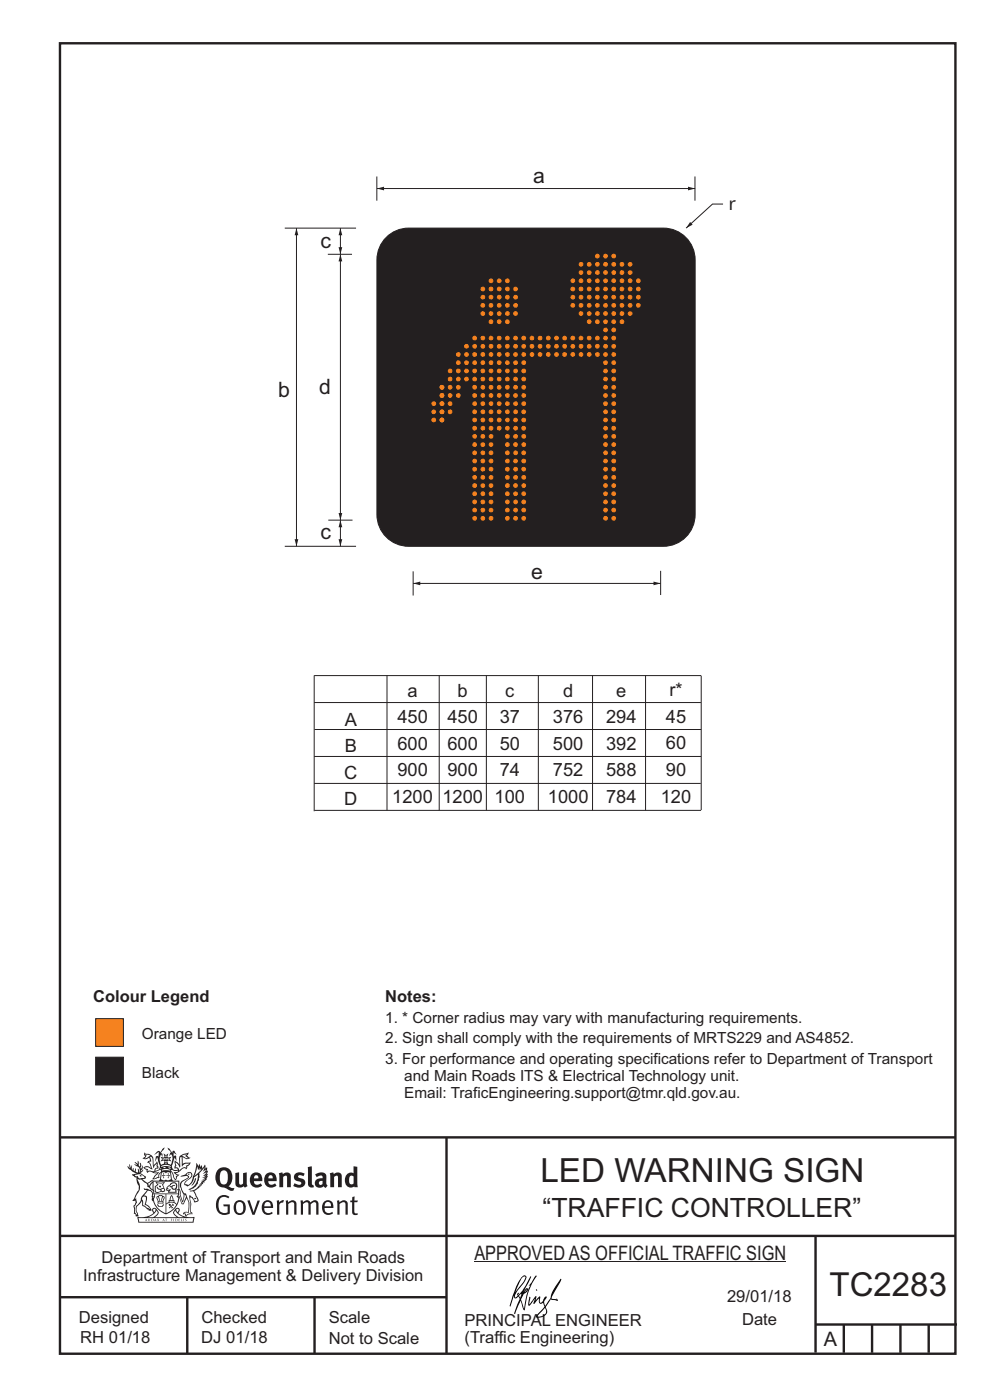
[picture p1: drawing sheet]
<svg xmlns="http://www.w3.org/2000/svg" width="210mm" height="297mm" viewBox="0 0 210 297" stroke-linecap="round" stroke-linejoin="round" font-family="sans-serif">
<g fill="none" stroke="#231f20" stroke-width=".51">
<path d="M12.7 9.2h190v278h-190zM12.7 241.3h190M94.7 241.4v45.8M12.7 275.2h82M12.7 262.2h190.1M39.7 275.2v12M66.7 275.2v12M173 262.1v24.9M173 281h30M179 281v6M185 281v6M191 281v6"/>
<path d="M197 281v6"/>
</g>
<g fill="#231f20">
<path d="M47 248.4a2.55 2.55 0 0 0 0 2.7l.3 .2a.81 .81 0 0 0 1-1v-.5a1.04 1.04 0 0 0-1.1-1.5zM46.3 248.1a1.82 1.82 0 0 1 2.1-.2 1.82 1.82 0 0 1 .9 1.8 2.29 2.29 0 0 1-.8 2l.7 .3h.5l-.2 .6a2.87 2.87 0 0 1-2-.7 2.12 2.12 0 0 1-1.7-3.1z" fill-rule="evenodd"/>
<path d="M49.9 248.9l.8-.2v2a.46 .46 0 0 0 .3 .6 .46 .46 0 0 0 .6-.3v-2.1l.7-.2v2.4l.2 .5-.5 .3-.3-.3a1.02 1.02 0 0 1-1.2 .3 1.02 1.02 0 0 1-.6-1.1z" fill-rule="evenodd"/>
<path d="M54 249.5l-.1 .5h.9a.49 .49 0 0 0-.2-.6 .49 .49 0 0 0-.6 .1zM53.4 249.1a1.34 1.34 0 0 1 1.6-.2 1.34 1.34 0 0 1 .6 1.5v.2h-1.7a.77 .77 0 0 0 .5 .8 .77 .77 0 0 0 .9-.4l.3 .5a1.59 1.59 0 0 1-2 .2 1.59 1.59 0 0 1-.5-2.1z" fill-rule="evenodd"/>
<path d="M57 249.5l-.1 .5h1a.49 .49 0 0 0-.2-.6 .49 .49 0 0 0-.7 .1zM56.4 249.1a1.34 1.34 0 0 1 1.6-.2 1.34 1.34 0 0 1 .7 1.5v.2h-1.8a.77 .77 0 0 0 .5 .8 .77 .77 0 0 0 .9-.4l.4 .5a1.59 1.59 0 0 1-2.1 .2 1.59 1.59 0 0 1-.5-2.1z" fill-rule="evenodd"/>
<path d="M59.2 248.9l.7-.2 .1 .4a.95 .95 0 0 1 1-.3 .95 .95 0 0 1 .7 .8v2.3h-.8v-2.3a.46 .46 0 0 0-.8 .1v2.2h-.8z" fill-rule="evenodd"/>
<path d="M62.6 249.1a1.75 1.75 0 0 1 2-.1l-.2 .5-.6-.2a.43 .43 0 0 0-.6 .3l.4 .3a1.04 1.04 0 0 1 1.2 1.1 1.04 1.04 0 0 1-1.4 1l-1.2-.4 .3-.6 1 .4 .4-.4a.88 .88 0 0 0-1-.5l-.4-.2-.1-.4z" fill-rule="evenodd"/>
<path d="M65.3 247.6l.8-.2 .1 3.8 .3 .2 .1 .4a.88 .88 0 0 1-1 0 .88 .88 0 0 1-.3-1z" fill-rule="evenodd"/>
<path d="M67.8 250.6a.43 .43 0 0 0-.1 .7 .43 .43 0 0 0 .7-.1v-.7zM66.8 249.1a1.7 1.7 0 0 1 2.4 .1v1.9l.3 .4-.4 .5-.5-.4a1.03 1.03 0 0 1-1.7-.1 1.03 1.03 0 0 1 .8-1.5h.7v-.4a.8 .8 0 0 0-1.2 .1z" fill-rule="evenodd"/>
<path d="M70 248.9l.7-.2 .1 .4a.95 .95 0 0 1 1-.3 .95 .95 0 0 1 .7 .8v2.3h-.8v-2.3a.46 .46 0 0 0-.8 .1v2.2h-.8z" fill-rule="evenodd"/>
<path d="M74.3 249.5a1.48 1.48 0 0 0 0 1.7h.5l.2-.1v-1.5l-.3-.2zM75 247.4l.8 .1 .1 4.4h-.7l-.1-.2a1.26 1.26 0 0 1-1.4 0 1.26 1.26 0 0 1-.5-1.3 1.29 1.29 0 0 1 .4-1.4 1.29 1.29 0 0 1 1.4-.1z" fill-rule="evenodd"/>
<path d="M46.4 253.9a1.72 1.72 0 0 1 2.3 0l-.3 .3a1.24 1.24 0 0 0-1.4-.2 1.24 1.24 0 0 0-.6 1.4 1.49 1.49 0 0 0 1.2 1.9l.7-.1v-1.3h-.8l-.1-.4h1.3v1.9a1.93 1.93 0 0 1-2.2 0 1.93 1.93 0 0 1-.7-2.2l.2-.8z" fill-rule="evenodd"/>
<path d="M50.4 255.1a1.65 1.65 0 0 0 .2 2.2 .99 .99 0 0 0 1-1.4 .78 .78 0 0 0-.4-.8 .78 .78 0 0 0-.8 0zM50 254.9a1.33 1.33 0 0 1 1.6-.1 1.33 1.33 0 0 1 .5 1.4 1.31 1.31 0 0 1-1.3 1.6 1.31 1.31 0 0 1-1.2-1.6v-.6z" fill-rule="evenodd"/>
<path d="M52.5 254.7l.4-.1 .9 2.6 .8-2.5h.5l-1.1 3h-.5z" fill-rule="evenodd"/>
<path d="M56.3 255.2l-.2 .7h1.3a.7 .7 0 0 0-.3-.8 .7 .7 0 0 0-.8 .1zM55.9 255a1.22 1.22 0 0 1 1.5-.2 1.22 1.22 0 0 1 .5 1.5h-1.8a.93 .93 0 0 0 .5 1 .93 .93 0 0 0 1.1-.2l.2 .3a1.43 1.43 0 0 1-1.8 .1 1.43 1.43 0 0 1-.6-1.7z" fill-rule="evenodd"/>
<path d="M58.7 254.7l.4-.1 .1 .5 .4-.4 .6-.1-.2 .5a.66 .66 0 0 0-.8 .7v1.9h-.4z" fill-rule="evenodd"/>
<path d="M60.6 254.7l.4-.1 .1 .5a.94 .94 0 0 1 1-.5 .94 .94 0 0 1 .8 .8v2.3h-.5l-.1-2.5a.81 .81 0 0 0-1.2 .3v2.2h-.4z" fill-rule="evenodd"/>
<path d="M63.7 254.7l.5-.1 .1 .5 .4-.3a.78 .78 0 0 1 1.1 .3 .9 .9 0 0 1 1-.5 .9 .9 0 0 1 .8 .8v2.3h-.5l-.1-2.5a.67 .67 0 0 0-1.1 .3v2.2h-.5v-2.4l-.4-.3-.7 .4v2.3h-.5z" fill-rule="evenodd"/>
<path d="M69 255.2l-.1 .7h1.3a.7 .7 0 0 0-.3-.8 .7 .7 0 0 0-.9 .1zM68.7 255a1.22 1.22 0 0 1 1.5-.2 1.22 1.22 0 0 1 .5 1.5h-1.8a.93 .93 0 0 0 .4 1 .93 .93 0 0 0 1.2-.2l.1 .3a1.44 1.44 0 0 1-1.7 .1 1.44 1.44 0 0 1-.6-1.7z" fill-rule="evenodd"/>
<path d="M71.4 254.7l.5-.1 .1 .5a.94 .94 0 0 1 1-.5 .94 .94 0 0 1 .8 .8v2.3h-.5l-.1-2.5a.81 .81 0 0 0-1.2 .3v2.2h-.4z" fill-rule="evenodd"/>
<path d="M74.7 253.9l.5-.1v.9h.7l-.1 .3h-.6v2.2l.1 .2h.5l.1 .3a.75 .75 0 0 1-1.2-.6v-2.1h-.4v-.3h.4z" fill-rule="evenodd"/>
<path d="M30.8 244.9l1.1 .3-.9 .5h-.4l.6-.5zM31.8 245.4h.2a2.44 2.44 0 0 1 .4 1.9l.1 .5 .7-1-.1 .6 .3 .3a.57 .57 0 0 0-.6 .7l-1-.1-.5 .2 .2-.5-.8-.3 .7-.1 .9 .5 .1-.1-.6-1.3-.2-.2h.5zM30.7 244.4l-.1 .5 .2 .4-.6 .4a1.04 1.04 0 0 0 1.4-.1l.2 .6-.3 .1-.2 .4a.94 .94 0 0 1 .8 1.1l-.2-.1a1.16 1.16 0 0 0-1.5-.1l.3 .4 .4 .2 .1 .5 .2 .1 .1-.2a.94 .94 0 0 1 1.1 .2l.8 .1-1.2 1.2a1.13 1.13 0 0 0 1.2-.2l.4-.1-.1-.4 .5-.8a.83 .83 0 0 0-.6 1.1l-.3-.1-.7 .4 1.1-1.4-.5 .1-.5-.1 1.3-.5-.1-.1-.9 .4v-.3l.2-.2 .3 .1 .1-.3-.2-.4v-.6l-.1-.4-.7 1v-.7a1.42 1.42 0 0 0-1.6-1.8z" fill-rule="evenodd"/>
<path d="M38.5 245.2l.5-.2 .7-.1-.6 .3 .8 .5h-.3zM38.3 245.5l.2-.1 .1 2a1.69 1.69 0 0 1 1.6-.6l-.8 .5 .1 .5a1.1 1.1 0 0 0-1.5 .6l-.1-.5-.2-.2h-.5l.3-.4-.3-.7a1.42 1.42 0 0 1 .8 1.1l.2-.1zM37.1 246.2l.1 1-.2 .3 .1 .4h.5l.1 .2a.96 .96 0 0 1-1.1-.1l-.1 .1a1.06 1.06 0 0 0 1.3 .2v.1a.72 .72 0 0 1-1 .2l.3 .5 .6 .2-.4 .2-.1 .6-.2-.3-.4-1.1-.4-.4 .4 .9a1.54 1.54 0 0 0 .7 1.2l.2-.3a.58 .58 0 0 1 .4-.8l.2-.1h-.3l-.5-.3 .9-.5a.93 .93 0 0 1 1.2-.5v.2l.2-.2 .1-.5a.99 .99 0 0 0 .7-.8l-1.3 .1-.3 .2-.1-1.4 .9 .4 .9-.3h-.4l-.5-.4 .4-.7-.6 .2a1.46 1.46 0 0 0-1.4 2.1v.4l-.2-.4z" fill-rule="evenodd"/>
<path d="M35.6 248.9l.2 .1-.1 .3 .4 .1h-.4v.6l-.1-.6h-.3l.3-.1z" fill-rule="evenodd"/>
<path d="M34.6 248.9l.2 .1v.3l.3 .1h-.3l-.1 .6v-.6h-.4l.4-.1z" fill-rule="evenodd"/>
<path d="M34.3 248.8a.57 .57 0 0 1 .9 .2 .57 .57 0 0 1 .9-.2l.2 1.4h-.2a.57 .57 0 0 1-.9 0 .69 .69 0 0 1-1.1 0zM34.2 248.1l-.3 2.1-.2 .4h3l-.2-.4-.3-2.1h-.2v.2l-.8-.1-.8 .1v-.2z" fill-rule="evenodd"/>
<path d="M34.2 252.4a.3 .3 0 0 0 .6 0 .3 .3 0 0 0-.6 0zM33.3 250.9l.3 .3-.3 .4a.79 .79 0 0 0 0 1.3l.8-.2-.1-.3a.55 .55 0 0 1-.7-.6l.1-.1 .2 .3 .3 .2 .8-.2-.4-.7 .4-.4-.7 .2zM33 250.7l1.1 .2 .9-.2-.4 .6 .4 1.2a.56 .56 0 0 1-.8 .3l-.2 .1a.73 .73 0 0 1-.9 .1 .73 .73 0 0 1-.3-1v-.4l.6-.4z" fill-rule="evenodd"/>
<path d="M35.6 251.8l.7-.4a.58 .58 0 0 1 1-.1 .58 .58 0 0 1-.4 .9l-.3-.3a.43 .43 0 0 1 .6-.4 .57 .57 0 0 0-.8 .2l-.2-.1-.3 .1 .4 .2a.55 .55 0 0 0 .9 .4v.5h-1.3l.3-.4-.1-.1-.6 .1 .2-.3-.2-.1zM35.4 251.8l-.1 .2a.39 .39 0 0 0 .2 .6h.3l-.2 .4h1.9l-.1-.8a.86 .86 0 0 0-.1-1.3 .86 .86 0 0 0-1.3 .4z" fill-rule="evenodd"/>
<path d="M36 254.8h.8v.2h-.8zM36.4 253.8l.2 .8h-.4zM36.4 253.5l-.3 .5-.1 .6h-.2v.4l-.7 .4 .2 .1a1.48 1.48 0 0 1 2.1 .2l.2-.1-.6-.5v-.5h-.2l-.1-.6z" fill-rule="evenodd"/>
<path d="M35.8 255.4l.4 .1 .1 .3 .3-.2-.2-.2a.38 .38 0 0 1 .5 .5l-.2-.2-.3 .2 .3 .2-.3 .3-.1-.4-.4 .4-.1-.2 .4-.3-.1-.1-.2 .1z" fill-rule="evenodd"/>
<path d="M34.5 254h.2v.2l-.2 .6h-.2zM33.6 255.3h.9v.2a.55 .55 0 0 1-.8 .4v-.2l-.2-.1zM33.4 254h.2l.2 .8h-.2zM33.6 255l.8-.1 .1 .2h-.8zM33.8 253.7h.5l-.2 1.1h-.1zM33.3 253.8l-.1 .3 .3 1.1a.48 .48 0 0 0-.1 .6 .48 .48 0 0 0 .5 .2h.5a.49 .49 0 0 0 .2-.8l.3-1.1-.1-.3a1.42 1.42 0 0 0-1.5 0z" fill-rule="evenodd"/>
<path d="M33.7 251.5l.4 .1 .1 .3h-.3z" fill-rule="evenodd"/>
<path d="M41.3 250.1l.3-.2-.2 .8-.6 .8h-.2l.5-.7z" fill-rule="evenodd"/>
<path d="M39.7 249l.3-.2 .5 .2a.88 .88 0 0 1-.6 1.1 1.22 1.22 0 0 0-.8 1.3l.5 .2a.72 .72 0 0 0 .9-.4l.5-.8 .2-.6 .8-.6v.2a2.85 2.85 0 0 1-2 2.9l.1 .1a2.13 2.13 0 0 0 1.9-1.5v-.3a2.01 2.01 0 0 0 .3-1.7l1.1-1.3-.4 1 .7-.5-.7 1 .8-.4-.8 .8 .7-.2-.9 .6 .8-.1-.8 .4h.7l-.8 .3 .3 .2h-.4l.2 .3h-.4l.2 .3h-.4l.1 .2h-.1a2.16 2.16 0 0 1-2 1.1l.1 .2 .4-.1a.76 .76 0 0 1 .7 .8l.5 1.2-.6 .2a1.45 1.45 0 0 0-1.1-1.3l.2 1.8-.1 1.8 .4 .3a1.07 1.07 0 0 0-1.2 .4v-.3l-.5-.2a.87 .87 0 0 1 1.1-.1v-.7a4.4 4.4 0 0 0-.6-3.1l-.1-.3h-.2a2.16 2.16 0 0 1-.7-2.2l.3-.4 1.2-.7a.55 .55 0 0 0-.4-.8zM37.8 252.4a.76 .76 0 0 1 .3 1.1l.6 1.6 .4-1.7 .2 .1a.61 .61 0 0 1-.1 .9l-.3 .8-.2 .1-.7-1.6-.3 .1a1.18 1.18 0 0 0 .1-1.4zM41.8 247.5l.2 .7 .3-.5v.6l.4-.5a1.9 1.9 0 0 1-1.2 1.4l-.3 .3zM38.2 249.6l1.4-.2 .2 .2v.3l-.5 .2a1.26 1.26 0 0 0-.9 1.9l.2 .7a1.84 1.84 0 0 1 .1 2.1l-.4-1.4a.96 .96 0 0 0-.4-1.2l-.4 .2a.78 .78 0 0 1 0 1.3l.1 .3h.4l.4 1.1a.38 .38 0 0 0 .2 .4 .38 .38 0 0 0 .4-.1l.6-1.2a2.94 2.94 0 0 1 .4 2.5l-.1 .4h-.8l-.3 .4v.2l.4-.1 .1 .4 .2 .1a1.02 1.02 0 0 1 1.3-.5v-.4l-.3-.1 .1-1.8-.3-1.3h.1a1.14 1.14 0 0 1 .8 1 .63 .63 0 0 0 .8-.2 .63 .63 0 0 0-.2-.9l-.6-1.2 .9-.6 .2-.4h.3l-.1-.2h.4l-.1-.3h.3l-.1-.3 .5-.1-.2-.2 .6-.4v-.2h-.2l.4-.5h-.3l.3-.5-.4 .1 .4-.5v-.3l-.3 .2 .2-.7-.1-.2-.4 .3v-.8l-.6 .8-.2-.8-.2 .5-.3-.7-.1 .6-.5-.8-.1 1.4-.6 1.8a1.81 1.81 0 0 1-1 1.5l-.6-.2a1.75 1.75 0 0 1 1.1-1.2 .75 .75 0 0 0 .1-1.3 .75 .75 0 0 0-1.2 .4z" fill-rule="evenodd"/>
<path d="M41.2 254.1h.3l.2 .2-.4 .1z" fill-rule="evenodd"/>
<path d="M29.4 258.4h11.6l-.1 .8h-11.4zM31.3 258.2l.5-.1a2.48 2.48 0 0 0 1.4-1.3l.3 .5-.5 .6-.5 .3zM32.5 256.6l.3-.2 .2 .1-.3 .7zM37.2 256.8a2.65 2.65 0 0 0 1.8 1.4h-1.1l-.5-.3-.5-.6zM37.4 256.5l.2-.1 .3 .2-.3 .6zM29.2 258.2l.1 1.2h11.8l.2-1.1-.2-.1a4.1 4.1 0 0 1-3.3-.9l.3-.4-.1-.6a1.06 1.06 0 0 0-1.3 1l.2 .4 .6 .5h-4.7l.3-.1a.84 .84 0 0 0 .6-.8 .84 .84 0 0 0-.5-.8l-.3-.2h-.5l-.1 .6 .3 .4a4.2 4.2 0 0 1-3.4 .9z" fill-rule="evenodd"/>
<path d="M31 258.7l.1 .2h-.2zM31 258.5l-.3 .6 .4-.2 .2 .2z" fill-rule="evenodd"/>
<path d="M31.3 258.6h.3v.4a.25 .25 0 0 0 .2-.1 .25 .25 0 0 0-.1-.3h.1a.29 .29 0 0 1 0 .4 .29 .29 0 0 1-.4 0 .29 .29 0 0 1 0-.4z" fill-rule="evenodd"/>
<path d="M32.2 258.6a.22 .22 0 0 1 .3 .2 .22 .22 0 0 1-.3 .2zM32 258.6l.1 .4a.33 .33 0 0 0 .4 0 .33 .33 0 0 0 0-.4 .33 .33 0 0 0-.5 0z" fill-rule="evenodd"/>
<path d="M32.9 258.7l.1 .2h-.2zM32.9 258.5l-.2 .6 .3-.2 .2 .2z" fill-rule="evenodd"/>
<path d="M33.3 258.6h.2l.1 .1 .2-.1-.2 .2 .2 .3-.3-.3-.1 .3h-.1l.2-.3z" fill-rule="evenodd"/>
<path d="M34.7 258.7l.1 .2h-.2zM34.7 258.5l-.3 .6 .4-.2 .2 .2z" fill-rule="evenodd"/>
<path d="M35 258.5h.5l-.2 .1v.5h-.2l.1-.5z" fill-rule="evenodd"/>
<path d="M36.2 258.6l.3-.1-.1 .1v.2h.1h-.1v.3h-.2z" fill-rule="evenodd"/>
<path d="M36.7 258.6h.2v.5h-.2z" fill-rule="evenodd"/>
<path d="M37.3 258.6a.22 .22 0 0 1 .3 .2 .22 .22 0 0 1-.3 .2zM37.1 258.6v.4a.33 .33 0 0 0 .5 0 .33 .33 0 0 0 0-.4 .33 .33 0 0 0-.5 0z" fill-rule="evenodd"/>
<path d="M37.8 258.6l.4-.1-.2 .1v.2h.1h-.1v.2l.2 .1h-.4z" fill-rule="evenodd"/>
<path d="M38.4 258.6h.2l-.1 .4 .2 .1h-.3z" fill-rule="evenodd"/>
<path d="M38.9 258.6h.2v.5h-.2z" fill-rule="evenodd"/>
<path d="M39.3 258.6h.2h-.1l.2 .3-.2 .2-.1-.1v-.1l.2 .1z" fill-rule="evenodd"/>
<path d="M34.2 247.4a1.51 1.51 0 0 1 2 .2 2.67 2.67 0 0 0-2.1 0zM35.7 247.6l.4 .1 .1 .3-.4-.1zM34.6 247.6h.5l.1 .2h-.4zM34 247.8l.3 .2h-.3zM34.9 246.9l.3-.2 .3 .2zM34.9 245.6l.2 .1v.3h-.2zM35 245.1l.2 .2 .2-.2-.1 .3h-.2zM35.1 246.3h.2l.1 .4-.2-.2-.2 .2zM35.3 245.7l.2-.1v.4h-.2zM34.4 245.7h.3l.1 .3-.4 .1 .2-.2zM35.7 245.7h.3l-.2 .2 .2 .2-.4-.1zM32.7 244.9l1-.5-.1 1-.2-.2-.3 .2-.3 1.1 .5-1 .3 .9a1.84 1.84 0 0 1 .2 1.7l.4 .1a2.48 2.48 0 0 1 2.2 0l.2-.2-.2-.7 .7-1.8 .4 .7-.2-1-.2-.1-.2 .3v-.9l.6 .4-.6-.8-.3 .1-.1 .4-.5-.9-.5-.3 .2 .5 .6 .5-.5 .8 .4-.4a2.06 2.06 0 0 1 0 2.3l-.5-.2-.2-.6 .1-.1 .8 .2-.4-.5 .4-.5-.7 .2-.2-.2 .2-.7-.5 .4-.5-.4 .2 .7-.2 .2-.7-.2 .4 .5-.4 .5 .8-.2 .1 .1-.2 .6-.5 .2a2.02 2.02 0 0 1 0-2.2l.3 .5-.1-.7-.3-.1 .8-1.2-.4 .3-.5 .8-.2-.3a.8 .8 0 0 0-.8 .5z" fill-rule="evenodd"/>
<path d="M29.2 250.1l.3 .1a.61 .61 0 0 1 .8 .4l.3 .2a.8 .8 0 0 1 .6 1l.4 .1 .5 .5a1 1 0 0 1 .5 1.1l-.1 .7v-.5h-.1a.96 .96 0 0 0-.8-1.3l-.2-.2h-.7l-.1-.1-.1 .1 .1 .3h.6l-1.2 1.3-.2 1-.4 .6a1.33 1.33 0 0 0-.5 1.8l.2 .5a1.26 1.26 0 0 1-.5-1.5l-.1-.3a1.56 1.56 0 0 0 .4-1.7l-.3 .2 .2-.5a3.2 3.2 0 0 0 .7-3zM30.4 253.9h.4a2.06 2.06 0 0 1-.1 1.6l.7 .5 .4 .4-.6-.1-.8-.6-.1-.9a.51 .51 0 0 1 .1-.9zM28.6 249.3a1.52 1.52 0 0 1 2.1 .5l-1.1 .2-.2-.1-.1-.4h-.5zM27.5 247v.8l-.3-.4h-.1a3.1 3.1 0 0 0 1.9 1.6l-1 .1 .5 .6 .5 .1 .1 1.1a1.84 1.84 0 0 1-.3 2.5l-.4 .9-.3 .4 .2 .1 .4-.1 .1 .4-.2 .5-.3 .2 .1 1.7h.2l.3 .5 .1 .1 .4-.1-.1-.5a1.3 1.3 0 0 1-.1-1.7l.9-1 .1 1.1 .6 .2 .5 .5 .1-.1 .2 .3h.5a1.85 1.85 0 0 0-1.2-1.4l.1-.3a1.39 1.39 0 0 0 0-1.4l-.5-.1 .5-.5a.66 .66 0 0 1 .9-.4 .66 .66 0 0 1 .3 .9l-.1 .4 .2-.1v.2l-.1 .3 .2 .5 .1-.3a2.24 2.24 0 0 0 .1-2.2 .73 .73 0 0 1-.7-.7 .73 .73 0 0 1 .6-.7v-.2a.94 .94 0 0 0-.9 .8 .48 .48 0 0 1-.1-.6 .48 .48 0 0 1 .5-.2l.5-.3a.51 .51 0 0 0-.8 .2l-.5 .2-1-.8h.6l.2-.5-1.2-.7 .5-.5v-.3l-.5 .4 .1-.2a.69 .69 0 0 0 .2-1v.4l-.2 .3v-1.1l-.3-.2 .1 .6-.1 .2-.4-1.3v.7l-.6-.4 .5 .7-.6-.2 .3 .3a1 1 0 0 1 .7 1.4l-.2-.8v.9l-.5-.2v-.8l-.2 .7-.2-.1-.1-.6-.2 .4-.2-.2 .1-.7-.2 .5z" fill-rule="evenodd"/>
<path d="M29.6 249.4l.2-.1 .3 .2z" fill-rule="evenodd"/>
<path d="M32.4 250.5h5.6v2l-.2-.1v-1.7h-5.2v2.5h5.2v-.8l.1 .2-.1 1.1v-.3h-2.5v4a4.1 4.1 0 0 0 2.6-3.6l.1-.1a4 4 0 0 1-2.8 3.9 4.2 4.2 0 0 1-2.8-4.7l.1 1.2 .1-.1a3.8 3.8 0 0 0 2.5 3.4v-4h-2.5l-.2-.9z" fill-rule="evenodd"/>
<circle cx="40" cy="249.1" r=".17"/>
</g>
<path d="M100.6 267.7h66.2" fill="none" stroke="#231f20" stroke-width=".21"/>
<g fill="#000001">
<path d="M111.6 273.7l.2-.2-.5 .7zM110.4 274.5l.3 .1-.3 .7-.3-.4zM110.9 270.9l.5-.1a9.3 9.3 0 0 1-2 3.2l-.1 .2 1-2.5zM110.6 271a14.7 14.7 0 0 0-2.2 4.9l-.3 1.2 .1 .1 .8-2.4a.42 .42 0 0 0 .2 .7 .42 .42 0 0 0 .6-.3l.2-.2 .2 .6-1.1 3.1h.2l1.1-2.8 .6 1.9 .2 .2 .2-.5a13.5 13.5 0 0 1 2-6.2l.5-.5-.2-.2-1.6 2.1 .4-.1a14.9 14.9 0 0 0-1.3 5.1l-.4-1.2a1.39 1.39 0 0 1 .2-1.8l.1-.2a.92 .92 0 0 0 .8-1.2 .75 .75 0 0 0-.7 .7l-.2 .2 1.6-3.4h-.1l-.4 .7a10.5 10.5 0 0 1-2.2 3.2l.2-.4a.32 .32 0 0 0-.4 .2 .32 .32 0 0 0 .1 .4l-.5 .4a3.2 3.2 0 0 1 1.1-2.3l.5-.6a2.49 2.49 0 0 0 .7-1.6l-.3-.2z" fill-rule="evenodd"/>
<path d="M115.6 277.5a1.15 1.15 0 0 1 .1 1.3 1.15 1.15 0 0 1-1.2 .5h-.5zM112.3 275.1l-.3 1.7 .3 .2 1.2-1.5-.3 1.1 1.1-1.2a.94 .94 0 0 0 .4 1.2l.5-.3 .3 .9-1.2 1.3a.98 .98 0 0 0-.5 1 1.9 1.9 0 0 0 2.3-1.3l-.1-.3a1.02 1.02 0 0 1 .3-1.4l.5-.9 1.5 .3-.2-.5v.3l-1.1-.2v-.2l2-3.6 .1-.3-.1-.1-1.8 2.7a6.6 6.6 0 0 1-1.5 3l-.2-.2a1.01 1.01 0 0 1 .4-1.4l.1-.2-.3-.2-.3 .5-.2 .5-.5 .4-.2-.4 .1-.9-.2-.1-.8 .9 .2-.9h-.1l-1.4 1.7 .2-1.4v-.1z" fill-rule="evenodd"/>
<path d="M113.7 273.5l.3 .3h-.3z" fill-rule="evenodd"/>
</g>
<path d="M20.3 224.3h5.9v5.9h-5.9z" fill-rule="evenodd" fill="#231f20" stroke="#231f20" stroke-width=".21"/>
<path d="M20.3 216.1h5.9v5.9h-5.9z" fill-rule="evenodd" fill="#f5821f" stroke="#231f20" stroke-width=".21"/>
<g fill="none" stroke="#231f20" stroke-width=".21">
<path d="M80 40h67.5M66.6 149h82.1M66.6 143.3h82.1M66.6 143.3v28.8M66.7 154.8h82M82.1 143.3v28.6M93.2 143.3v28.6M103.2 143.3v28.6M114.2 143.3v28.6M125.7 143.3v28.6M136.9 143.3v28.6M148.7 143.3v28.5"/>
<path d="M66.6 160.5h82.1M66.6 166.2h82.1M66.7 171.9h82"/>
</g>
<g fill="#231f20">
<path d="M145.9 39.6l1.6 .4-1.6 .4z"/>
<path d="M80 40l1.5-.4v.8z"/>
</g>
<path d="M147.4 37.4v5.2M153.4 43.3h-2.3l-5.6 5.1" fill="none" stroke="#231f20" stroke-width=".21"/>
<path d="M146.4 47.1l.5 .6-1.4 .7z" fill="#231f20"/>
<path d="M82.3 50a6.7 6.7 0 0 1 4.4-1.6h54a6.7 6.7 0 0 1 6.8 6.7v54a6.7 6.7 0 0 1-6.8 6.8h-54a6.7 6.7 0 0 1-6.7-6.8v-54a6.7 6.7 0 0 1 2.3-5.1z" fill-rule="evenodd" fill="#231f20" stroke="#231f20" stroke-width=".21"/>
<path d="M79.9 37.4v5.2M60.4 48.4h15.1M62.9 48.4v67.5M60.4 115.9h15.1M69.6 110.3h5.2M87.6 121.2v5.1" fill="none" stroke="#231f20" stroke-width=".21"/>
<g fill="#231f20">
<path d="M62.9 48.4l.4 1.5h-.8z"/>
<path d="M62.5 114.4h.8l-.4 1.5z"/>
</g>
<path d="M72.2 48.4v5.5" fill="none" stroke="#231f20" stroke-width=".21"/>
<g fill="#231f20">
<path d="M72.2 48.4l.4 1.5h-.8z"/>
<path d="M71.8 52.4h.8l-.4 1.5z"/>
</g>
<path d="M72.2 110.3v5.6" fill="none" stroke="#231f20" stroke-width=".21"/>
<g fill="#231f20">
<path d="M72.2 110.3l.4 1.6h-.8z"/>
<path d="M71.8 114.4h.8l-.4 1.5z"/>
</g>
<path d="M69.5 53.9h5.2M72.2 53.9v56.4M140.1 121.1v5.1" fill="none" stroke="#231f20" stroke-width=".21"/>
<g fill="#231f20">
<path d="M71.8 108.8h.8l-.4 1.5z"/>
<path d="M72.2 53.9l.4 1.6h-.8z"/>
</g>
<path d="M87.6 123.8h52.5" fill="none" stroke="#231f20" stroke-width=".21"/>
<g fill="#231f20">
<path d="M87.6 123.8l1.5-.4v.8z"/>
<path d="M138.6 123.4l1.5 .4-1.5 .4z"/>
</g>
<g fill="#f5821f" stroke="#f5821f" stroke-width=".21">
<circle cx="104.2" cy="109.9" r=".39"/>
<circle cx="111.1" cy="109.9" r=".39"/>
<circle cx="128.5" cy="109.9" r=".39"/>
<circle cx="109.4" cy="109.9" r=".39"/>
<circle cx="107.6" cy="109.9" r=".39"/>
<circle cx="102.4" cy="109.9" r=".39"/>
<circle cx="100.7" cy="109.9" r=".39"/>
<circle cx="104.2" cy="108.2" r=".39"/>
<circle cx="111.1" cy="108.2" r=".39"/>
<circle cx="128.5" cy="108.2" r=".39"/>
<circle cx="109.4" cy="108.2" r=".39"/>
<circle cx="107.6" cy="108.2" r=".39"/>
<circle cx="102.4" cy="108.2" r=".39"/>
<circle cx="100.7" cy="108.2" r=".39"/>
<circle cx="104.2" cy="106.5" r=".39"/>
<circle cx="111.1" cy="106.5" r=".39"/>
<circle cx="128.5" cy="106.5" r=".39"/>
<circle cx="109.4" cy="106.5" r=".39"/>
<circle cx="107.6" cy="106.5" r=".39"/>
<circle cx="102.4" cy="106.5" r=".39"/>
<circle cx="100.7" cy="106.5" r=".39"/>
<circle cx="104.2" cy="104.7" r=".39"/>
<circle cx="111.1" cy="104.7" r=".39"/>
<circle cx="128.5" cy="104.7" r=".39"/>
<circle cx="109.4" cy="104.7" r=".39"/>
<circle cx="107.6" cy="104.7" r=".39"/>
<circle cx="102.4" cy="104.7" r=".39"/>
<circle cx="100.7" cy="104.7" r=".39"/>
<circle cx="104.2" cy="103" r=".39"/>
<circle cx="111.1" cy="103" r=".39"/>
<circle cx="128.5" cy="103" r=".39"/>
<circle cx="109.4" cy="103" r=".39"/>
<circle cx="107.6" cy="103" r=".39"/>
<circle cx="102.4" cy="103" r=".39"/>
<circle cx="100.7" cy="103" r=".39"/>
<circle cx="104.2" cy="101.3" r=".39"/>
<circle cx="111.1" cy="101.3" r=".39"/>
<circle cx="128.5" cy="101.3" r=".39"/>
<circle cx="109.4" cy="101.3" r=".39"/>
<circle cx="107.6" cy="101.3" r=".39"/>
<circle cx="102.4" cy="101.3" r=".39"/>
<circle cx="100.7" cy="101.3" r=".39"/>
<circle cx="104.2" cy="99.5" r=".39"/>
<circle cx="111.1" cy="99.5" r=".39"/>
<circle cx="128.5" cy="99.5" r=".39"/>
<circle cx="109.4" cy="99.5" r=".39"/>
<circle cx="107.6" cy="99.5" r=".39"/>
<circle cx="102.4" cy="99.5" r=".39"/>
<circle cx="100.7" cy="99.5" r=".39"/>
<circle cx="104.2" cy="97.8" r=".39"/>
<circle cx="111.1" cy="97.8" r=".39"/>
<circle cx="128.5" cy="97.8" r=".39"/>
<circle cx="109.4" cy="97.8" r=".39"/>
<circle cx="107.6" cy="97.8" r=".39"/>
<circle cx="102.4" cy="97.8" r=".39"/>
<circle cx="100.7" cy="97.8" r=".39"/>
<circle cx="104.2" cy="96.1" r=".39"/>
<circle cx="111.1" cy="96.1" r=".39"/>
<circle cx="128.5" cy="96.1" r=".39"/>
<circle cx="109.4" cy="96.1" r=".39"/>
<circle cx="107.6" cy="96.1" r=".39"/>
<circle cx="102.4" cy="96.1" r=".39"/>
<circle cx="100.7" cy="96.1" r=".39"/>
<circle cx="104.2" cy="94.3" r=".39"/>
<circle cx="111.1" cy="94.3" r=".39"/>
<circle cx="128.5" cy="94.3" r=".39"/>
<circle cx="109.4" cy="94.3" r=".39"/>
<circle cx="107.6" cy="94.3" r=".39"/>
<circle cx="102.4" cy="94.3" r=".39"/>
<circle cx="100.7" cy="94.3" r=".39"/>
<circle cx="104.2" cy="92.6" r=".39"/>
<circle cx="111.1" cy="92.6" r=".39"/>
<circle cx="128.5" cy="92.6" r=".39"/>
<circle cx="109.4" cy="92.6" r=".39"/>
<circle cx="107.6" cy="92.6" r=".39"/>
<circle cx="102.4" cy="92.6" r=".39"/>
<circle cx="100.7" cy="92.6" r=".39"/>
<circle cx="104.2" cy="90.8" r=".39"/>
<circle cx="111.1" cy="90.8" r=".39"/>
<circle cx="128.5" cy="90.8" r=".39"/>
<circle cx="105.9" cy="90.8" r=".39"/>
<circle cx="109.4" cy="90.8" r=".39"/>
<circle cx="107.6" cy="90.8" r=".39"/>
<circle cx="102.4" cy="90.8" r=".39"/>
<circle cx="100.7" cy="90.8" r=".39"/>
<circle cx="93.7" cy="89.1" r=".39"/>
<circle cx="104.2" cy="89.1" r=".39"/>
<circle cx="111.1" cy="89.1" r=".39"/>
<circle cx="128.5" cy="89.1" r=".39"/>
<circle cx="105.9" cy="89.1" r=".39"/>
<circle cx="109.4" cy="89.1" r=".39"/>
<circle cx="107.6" cy="89.1" r=".39"/>
<circle cx="102.4" cy="89.1" r=".39"/>
<circle cx="92" cy="89.1" r=".39"/>
<circle cx="100.7" cy="89.1" r=".39"/>
<circle cx="93.7" cy="87.4" r=".39"/>
<circle cx="104.2" cy="87.4" r=".39"/>
<circle cx="111.1" cy="87.4" r=".39"/>
<circle cx="128.5" cy="87.4" r=".39"/>
<circle cx="105.9" cy="87.4" r=".39"/>
<circle cx="109.4" cy="87.4" r=".39"/>
<circle cx="107.6" cy="87.4" r=".39"/>
<circle cx="102.4" cy="87.4" r=".39"/>
<circle cx="95.5" cy="87.4" r=".39"/>
<circle cx="92" cy="87.4" r=".39"/>
<circle cx="100.7" cy="87.4" r=".39"/>
<circle cx="93.7" cy="85.6" r=".39"/>
<circle cx="104.2" cy="85.6" r=".39"/>
<circle cx="111.1" cy="85.6" r=".39"/>
<circle cx="128.5" cy="85.6" r=".39"/>
<circle cx="105.9" cy="85.6" r=".39"/>
<circle cx="109.4" cy="85.6" r=".39"/>
<circle cx="107.6" cy="85.6" r=".39"/>
<circle cx="102.4" cy="85.6" r=".39"/>
<circle cx="95.5" cy="85.6" r=".39"/>
<circle cx="92" cy="85.6" r=".39"/>
<circle cx="100.7" cy="85.6" r=".39"/>
<circle cx="93.7" cy="83.9" r=".39"/>
<circle cx="104.2" cy="83.9" r=".39"/>
<circle cx="111.1" cy="83.9" r=".39"/>
<circle cx="128.5" cy="83.9" r=".39"/>
<circle cx="105.9" cy="83.9" r=".39"/>
<circle cx="109.4" cy="83.9" r=".39"/>
<circle cx="107.6" cy="83.9" r=".39"/>
<circle cx="97.2" cy="83.9" r=".39"/>
<circle cx="102.4" cy="83.9" r=".39"/>
<circle cx="95.5" cy="83.9" r=".39"/>
<circle cx="100.7" cy="83.9" r=".39"/>
<circle cx="93.7" cy="82.2" r=".39"/>
<circle cx="104.2" cy="82.2" r=".39"/>
<circle cx="111.1" cy="82.2" r=".39"/>
<circle cx="128.5" cy="82.2" r=".39"/>
<circle cx="105.9" cy="82.2" r=".39"/>
<circle cx="109.4" cy="82.2" r=".39"/>
<circle cx="107.6" cy="82.2" r=".39"/>
<circle cx="97.2" cy="82.2" r=".39"/>
<circle cx="102.4" cy="82.2" r=".39"/>
<circle cx="95.5" cy="82.2" r=".39"/>
<circle cx="100.7" cy="82.2" r=".39"/>
<circle cx="104.2" cy="80.4" r=".39"/>
<circle cx="111.1" cy="80.4" r=".39"/>
<circle cx="128.5" cy="80.4" r=".39"/>
<circle cx="105.9" cy="80.4" r=".39"/>
<circle cx="109.4" cy="80.4" r=".39"/>
<circle cx="107.6" cy="80.4" r=".39"/>
<circle cx="97.2" cy="80.4" r=".39"/>
<circle cx="102.4" cy="80.4" r=".39"/>
<circle cx="99" cy="80.4" r=".39"/>
<circle cx="95.5" cy="80.4" r=".39"/>
<circle cx="100.7" cy="80.4" r=".39"/>
<circle cx="104.2" cy="78.7" r=".39"/>
<circle cx="111.1" cy="78.7" r=".39"/>
<circle cx="128.5" cy="78.7" r=".39"/>
<circle cx="105.9" cy="78.7" r=".39"/>
<circle cx="109.4" cy="78.7" r=".39"/>
<circle cx="107.6" cy="78.7" r=".39"/>
<circle cx="97.2" cy="78.7" r=".39"/>
<circle cx="102.4" cy="78.7" r=".39"/>
<circle cx="99" cy="78.7" r=".39"/>
<circle cx="95.5" cy="78.7" r=".39"/>
<circle cx="100.7" cy="78.7" r=".39"/>
<circle cx="104.2" cy="76.9" r=".39"/>
<circle cx="111.1" cy="76.9" r=".39"/>
<circle cx="128.5" cy="76.9" r=".39"/>
<circle cx="105.9" cy="76.9" r=".39"/>
<circle cx="109.4" cy="76.9" r=".39"/>
<circle cx="107.6" cy="76.9" r=".39"/>
<circle cx="97.2" cy="76.9" r=".39"/>
<circle cx="102.4" cy="76.9" r=".39"/>
<circle cx="99" cy="76.9" r=".39"/>
<circle cx="100.7" cy="76.9" r=".39"/>
<circle cx="104.2" cy="75.2" r=".39"/>
<circle cx="111.1" cy="75.2" r=".39"/>
<circle cx="114.6" cy="75.2" r=".39"/>
<circle cx="118" cy="75.2" r=".39"/>
<circle cx="121.5" cy="75.2" r=".39"/>
<circle cx="125" cy="75.2" r=".39"/>
<circle cx="128.5" cy="75.2" r=".39"/>
<circle cx="105.9" cy="75.2" r=".39"/>
<circle cx="109.4" cy="75.2" r=".39"/>
<circle cx="112.8" cy="75.2" r=".39"/>
<circle cx="116.3" cy="75.2" r=".39"/>
<circle cx="119.8" cy="75.2" r=".39"/>
<circle cx="123.2" cy="75.2" r=".39"/>
<circle cx="126.7" cy="75.2" r=".39"/>
<circle cx="107.6" cy="75.2" r=".39"/>
<circle cx="97.2" cy="75.2" r=".39"/>
<circle cx="102.4" cy="75.2" r=".39"/>
<circle cx="99" cy="75.2" r=".39"/>
<circle cx="100.7" cy="75.2" r=".39"/>
<circle cx="104.2" cy="73.5" r=".39"/>
<circle cx="111.1" cy="73.5" r=".39"/>
<circle cx="114.6" cy="73.5" r=".39"/>
<circle cx="118" cy="73.5" r=".39"/>
<circle cx="121.5" cy="73.5" r=".39"/>
<circle cx="125" cy="73.5" r=".39"/>
<circle cx="128.5" cy="73.5" r=".39"/>
<circle cx="105.9" cy="73.5" r=".39"/>
<circle cx="109.4" cy="73.5" r=".39"/>
<circle cx="112.8" cy="73.5" r=".39"/>
<circle cx="116.3" cy="73.5" r=".39"/>
<circle cx="119.8" cy="73.5" r=".39"/>
<circle cx="123.2" cy="73.5" r=".39"/>
<circle cx="126.7" cy="73.5" r=".39"/>
<circle cx="107.6" cy="73.5" r=".39"/>
<circle cx="102.4" cy="73.5" r=".39"/>
<circle cx="99" cy="73.5" r=".39"/>
<circle cx="100.7" cy="73.5" r=".39"/>
<circle cx="104.2" cy="71.7" r=".39"/>
<circle cx="111.1" cy="71.7" r=".39"/>
<circle cx="114.6" cy="71.7" r=".39"/>
<circle cx="118" cy="71.7" r=".39"/>
<circle cx="121.5" cy="71.7" r=".39"/>
<circle cx="125" cy="71.7" r=".39"/>
<circle cx="128.5" cy="71.7" r=".39"/>
<circle cx="105.9" cy="71.7" r=".39"/>
<circle cx="109.4" cy="71.7" r=".39"/>
<circle cx="112.8" cy="71.7" r=".39"/>
<circle cx="116.3" cy="71.7" r=".39"/>
<circle cx="119.8" cy="71.7" r=".39"/>
<circle cx="123.2" cy="71.7" r=".39"/>
<circle cx="126.7" cy="71.7" r=".39"/>
<circle cx="107.6" cy="71.7" r=".39"/>
<circle cx="102.4" cy="71.7" r=".39"/>
<circle cx="100.7" cy="71.7" r=".39"/>
<circle cx="128.5" cy="70" r=".39"/>
<circle cx="125" cy="68.3" r=".39"/>
<circle cx="128.5" cy="68.3" r=".39"/>
<circle cx="131.9" cy="68.3" r=".39"/>
<circle cx="126.7" cy="68.3" r=".39"/>
<circle cx="130.2" cy="68.3" r=".39"/>
<circle cx="125" cy="66.5" r=".39"/>
<circle cx="128.5" cy="66.5" r=".39"/>
<circle cx="131.9" cy="66.5" r=".39"/>
<circle cx="123.2" cy="66.5" r=".39"/>
<circle cx="126.7" cy="66.5" r=".39"/>
<circle cx="130.2" cy="66.5" r=".39"/>
<circle cx="133.7" cy="66.5" r=".39"/>
<circle cx="121.5" cy="64.8" r=".39"/>
<circle cx="125" cy="64.8" r=".39"/>
<circle cx="128.5" cy="64.8" r=".39"/>
<circle cx="131.9" cy="64.8" r=".39"/>
<circle cx="135.4" cy="64.8" r=".39"/>
<circle cx="123.2" cy="64.8" r=".39"/>
<circle cx="126.7" cy="64.8" r=".39"/>
<circle cx="130.2" cy="64.8" r=".39"/>
<circle cx="133.7" cy="64.8" r=".39"/>
<circle cx="121.5" cy="63" r=".39"/>
<circle cx="125" cy="63" r=".39"/>
<circle cx="128.5" cy="63" r=".39"/>
<circle cx="131.9" cy="63" r=".39"/>
<circle cx="135.4" cy="63" r=".39"/>
<circle cx="123.2" cy="63" r=".39"/>
<circle cx="126.7" cy="63" r=".39"/>
<circle cx="130.2" cy="63" r=".39"/>
<circle cx="133.7" cy="63" r=".39"/>
<circle cx="121.5" cy="61.3" r=".39"/>
<circle cx="125" cy="61.3" r=".39"/>
<circle cx="128.5" cy="61.3" r=".39"/>
<circle cx="131.9" cy="61.3" r=".39"/>
<circle cx="135.4" cy="61.3" r=".39"/>
<circle cx="123.2" cy="61.3" r=".39"/>
<circle cx="126.7" cy="61.3" r=".39"/>
<circle cx="130.2" cy="61.3" r=".39"/>
<circle cx="133.7" cy="61.3" r=".39"/>
<circle cx="121.5" cy="59.6" r=".39"/>
<circle cx="125" cy="59.6" r=".39"/>
<circle cx="128.5" cy="59.6" r=".39"/>
<circle cx="131.9" cy="59.6" r=".39"/>
<circle cx="135.4" cy="59.6" r=".39"/>
<circle cx="123.2" cy="59.6" r=".39"/>
<circle cx="126.7" cy="59.6" r=".39"/>
<circle cx="130.2" cy="59.6" r=".39"/>
<circle cx="133.7" cy="59.6" r=".39"/>
<circle cx="125" cy="57.8" r=".39"/>
<circle cx="128.5" cy="57.8" r=".39"/>
<circle cx="131.9" cy="57.8" r=".39"/>
<circle cx="123.2" cy="57.8" r=".39"/>
<circle cx="126.7" cy="57.8" r=".39"/>
<circle cx="130.2" cy="57.8" r=".39"/>
<circle cx="133.7" cy="57.8" r=".39"/>
<circle cx="125" cy="56.1" r=".39"/>
<circle cx="128.5" cy="56.1" r=".39"/>
<circle cx="131.9" cy="56.1" r=".39"/>
<circle cx="123.2" cy="56.1" r=".39"/>
<circle cx="126.7" cy="56.1" r=".39"/>
<circle cx="130.2" cy="56.1" r=".39"/>
<circle cx="133.7" cy="56.1" r=".39"/>
<circle cx="128.5" cy="54.3" r=".39"/>
<circle cx="126.7" cy="54.3" r=".39"/>
<circle cx="130.2" cy="54.3" r=".39"/>
<circle cx="104.2" cy="66.5" r=".39"/>
<circle cx="107.6" cy="66.5" r=".39"/>
<circle cx="102.4" cy="66.5" r=".39"/>
<circle cx="105.9" cy="66.5" r=".39"/>
<circle cx="104.2" cy="64.8" r=".39"/>
<circle cx="107.6" cy="64.8" r=".39"/>
<circle cx="102.4" cy="64.8" r=".39"/>
<circle cx="105.9" cy="64.8" r=".39"/>
<circle cx="109.4" cy="64.8" r=".39"/>
<circle cx="104.2" cy="63" r=".39"/>
<circle cx="107.6" cy="63" r=".39"/>
<circle cx="102.4" cy="63" r=".39"/>
<circle cx="105.9" cy="63" r=".39"/>
<circle cx="109.4" cy="63" r=".39"/>
<circle cx="104.2" cy="61.3" r=".39"/>
<circle cx="107.6" cy="61.3" r=".39"/>
<circle cx="102.4" cy="61.3" r=".39"/>
<circle cx="105.9" cy="61.3" r=".39"/>
<circle cx="109.4" cy="61.3" r=".39"/>
<circle cx="104.2" cy="59.6" r=".39"/>
<circle cx="107.6" cy="59.6" r=".39"/>
<circle cx="105.9" cy="59.6" r=".39"/>
<circle cx="109.4" cy="66.5" r=".39"/>
<circle cx="104.2" cy="68.3" r=".39"/>
<circle cx="107.6" cy="68.3" r=".39"/>
<circle cx="105.9" cy="68.3" r=".39"/>
<circle cx="130.2" cy="109.9" r=".39"/>
<circle cx="130.2" cy="108.2" r=".39"/>
<circle cx="130.2" cy="106.5" r=".39"/>
<circle cx="130.2" cy="104.7" r=".39"/>
<circle cx="130.2" cy="103" r=".39"/>
<circle cx="130.2" cy="101.3" r=".39"/>
<circle cx="130.2" cy="99.5" r=".39"/>
<circle cx="130.2" cy="97.8" r=".39"/>
<circle cx="130.2" cy="96.1" r=".39"/>
<circle cx="130.2" cy="94.3" r=".39"/>
<circle cx="130.2" cy="92.6" r=".39"/>
<circle cx="130.2" cy="90.8" r=".39"/>
<circle cx="130.2" cy="89.1" r=".39"/>
<circle cx="130.2" cy="87.4" r=".39"/>
<circle cx="130.2" cy="85.6" r=".39"/>
<circle cx="130.2" cy="83.9" r=".39"/>
<circle cx="130.2" cy="82.2" r=".39"/>
<circle cx="130.2" cy="80.4" r=".39"/>
<circle cx="130.2" cy="78.7" r=".39"/>
<circle cx="130.2" cy="76.9" r=".39"/>
<circle cx="130.2" cy="75.2" r=".39"/>
<circle cx="130.2" cy="73.5" r=".39"/>
<circle cx="130.2" cy="71.7" r=".39"/>
<circle cx="130.2" cy="70" r=".39"/>
</g>
<text font-size="7.1" fill="#231f20" x="114.7" y="250.7">LED WARNING SIGN</text>
<text font-size="7" fill="#231f20" x="176" y="274.9">TC2283</text>
<text font-size="5.6" fill="#231f20" x="115.1" y="258.3">“TRAFFIC CONTROLLER”</text>
<g font-size="4.5" fill="#231f20">
<text x="113.1" y="38.8">a</text>
<text x="154.5" y="44.6">r</text>
<text x="68" y="52.6">c</text>
<text x="67.7" y="83.7">d</text>
<text x="59" y="84.2">b</text>
<text x="68" y="114.3">c</text>
<text x="112.6" y="122.7">e</text>
</g>
<g font-size="4.2" fill="#231f20">
<text x="100.6" y="267.2">APPROVED AS OFFICIAL TRAFFIC SIGN</text>
<text x="174.7" y="285.6">A</text>
</g>
<g font-size="3.9" fill="#231f20">
<text x="86.4" y="147.8">a</text>
<text x="97.1" y="147.8">b</text>
<text x="107.2" y="147.8">c</text>
<text x="119.5" y="147.8">d</text>
<text x="130.7" y="147.8">e</text>
<text x="142" y="147.7">r*</text>
<text x="73.1" y="153.9">A</text>
<text x="84.3" y="153.4">450</text>
<text x="94.9" y="153.4">450</text>
<text x="106" y="153.4">37</text>
<text x="117.3" y="153.4">376</text>
<text x="128.6" y="153.4">294</text>
<text x="141.2" y="153.4">45</text>
<text x="73.1" y="159.6">B</text>
<text x="84.3" y="159.1">600</text>
<text x="94.9" y="159.1">600</text>
<text x="106" y="159.1">50</text>
<text x="117.3" y="159.1">500</text>
<text x="128.6" y="159.1">392</text>
<text x="141.2" y="159">60</text>
<text x="73" y="165.2">C</text>
<text x="84.3" y="164.7">900</text>
<text x="94.9" y="164.7">900</text>
<text x="106" y="164.7">74</text>
<text x="117.3" y="164.7">752</text>
<text x="128.6" y="164.7">588</text>
<text x="141.2" y="164.6">90</text>
<text x="73" y="170.8">D</text>
<text x="83.2" y="170.3">1200</text>
<text x="93.8" y="170.3">1200</text>
<text x="104.9" y="170.3">100</text>
<text x="116.2" y="170.3">1000</text>
<text x="128.6" y="170.3">784</text>
<text x="140.2" y="170.3">120</text>
</g>
<g font-size="3.5" fill="#231f20">
<text x="19.7" y="212.5">Colour Legend</text>
<text x="81.7" y="212.6">Notes:</text>
<text x="21.6" y="267.9">Department of Transport and Main Roads</text>
<text x="17.7" y="271.8">Infrastructure Management &amp; Delivery Division</text>
<text x="16.7" y="280.6">Designed</text>
<text x="42.7" y="280.6">Checked</text>
<text x="69.7" y="280.6">Scale</text>
<text x="98.5" y="281.3">PRINCIPAL ENGINEER</text>
<text x="154.2" y="276.2">29/01/18</text>
<text x="157.4" y="281.2">Date</text>
<text x="17" y="284.8">RH 01/18</text>
<text x="42.7" y="284.8">DJ 01/18</text>
<text x="69.7" y="285.2">Not to Scale</text>
<text x="98.5" y="284.8">(Traffic Engineering)</text>
</g>
<g font-size="3.3" fill="#231f20">
<text x="30.1" y="220.4">Orange LED</text>
<text x="81.7" y="217">1. * Corner radius may vary with manufacturing requirements.</text>
<text x="81.7" y="221.3">2. Sign shall comply with the requirements of MRTS229 and AS4852.</text>
<text x="81.7" y="225.7">3. For performance and operating specifications refer to Department of Transport</text>
<text x="30.1" y="228.6">Black</text>
<text x="85.7" y="229.3">and Main Roads ITS &amp; Electrical Technology unit.</text>
<text x="85.7" y="233">Email: TraficEngineering.support@tmr.qld.gov.au.</text>
</g>
</svg>
